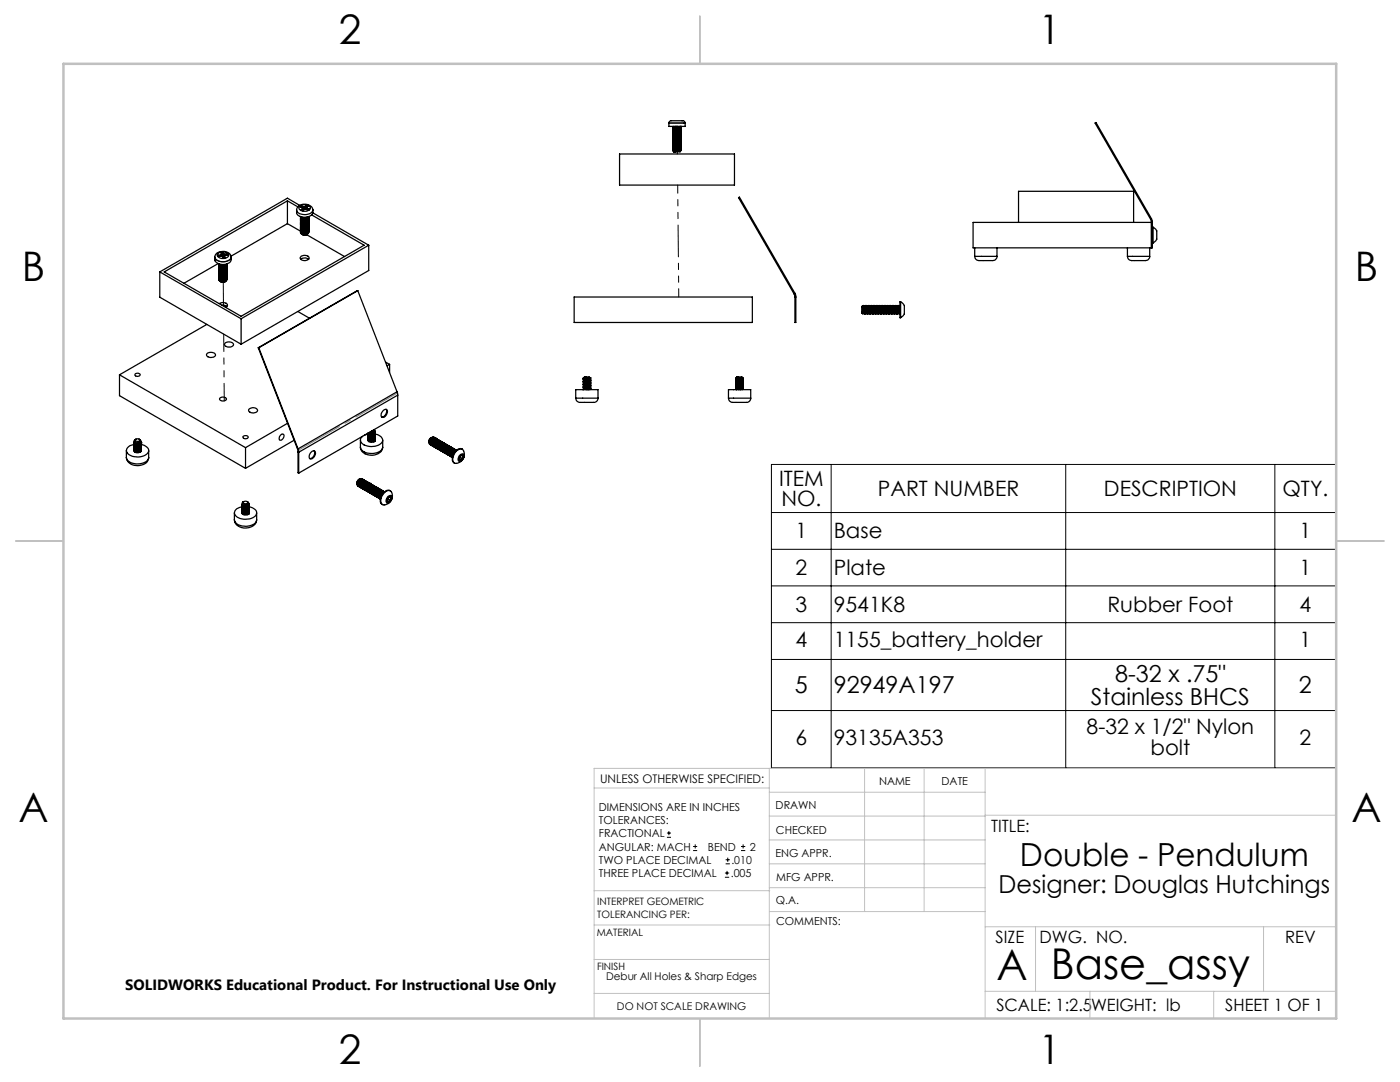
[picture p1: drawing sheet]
<svg xmlns="http://www.w3.org/2000/svg" width="279mm" height="216mm" viewBox="0 0 279 216" stroke-linecap="round" stroke-linejoin="round" font-family="sans-serif">
<g fill="none" stroke="#000" stroke-width=".2">
<path d="M154 92.7h112.6v60.5h-112.6zM165.9 92.7v60.5M212.7 92.7v60.5M254.4 92.7v60.5M154 109.6h112.6M154 116.9h112.6M154 102.3h112.6M154 124.2h112.6M154 131.6h112.6M154 141.8h112.6M133.1 167.1h.8M133.1 166.2h.8"/>
<path d="M133.5 165.8v.9M138.3 169.7h.8M138.3 168.9h.8M138.7 168.5v.8M144.7 175h.8M144.7 174.2h.8M144.8 172.4h.9M144.8 171.6h.9M145.1 173.8v.8M145.2 171.1v.9M147.9 169.7h.8M147.9 168.9h.8"/>
<path d="M148.3 168.5v.8"/>
</g>
<g fill="none" stroke="#c0c0c0" stroke-width=".2">
<path d="M118.6 157.2h34.9M153.5 153.3v49.9M153.5 158.1h43.1M172.5 153.3v28.6M184.4 153.3v28.6M196.6 153.3v49.9M266.7 153.3h-148.1v49.9M118.6 177.7h35M153.5 167.6h43.1M153.5 162.8h43.1M153.5 172.4h43.1M153.5 177.1h43.1"/>
<path d="M196.6 162.7h70.1M118.6 198.2h34.9M118.6 191.5h34.9M118.6 184.6h35M153.6 181.9h43M196.6 197.8h70.1M196.6 184.9h70.1M206.7 184.9v12.9M217.5 197.8v5.4M242.2 197.8v5.4M252.2 184.9v12.9"/>
</g>
<path d="M139.7 3.2v9.5M3.1 107.9h9.6M266.7 107.9h9.5M139.7 203.2v9.6" fill="none" stroke="#c0c0c0" stroke-width=".25"/>
<path d="M12.7 12.7h254v190.5h-254z" fill="none" stroke="#c0c0c0" stroke-width=".5"/>
<path d="M158.6 58.9h.1M229.8 44h.1" fill="none" stroke="#808080" stroke-width=".2" stroke-dasharray="15.2 1.3 1.3 1.3"/>
<path d="M79.3 78.5l-19.8 11.4" fill="none" stroke="#808080" stroke-width=".2" stroke-dasharray="15.2 1.3 1.3 1.3" stroke-dashoffset="5.7"/>
<g fill="none" stroke="#000" stroke-width=".25">
<path d="M123.6 30.7h23v6.2h-23zM133.5 24.6l.1-.3a3.5 3.5 0 0 1 2.2-.2h.7l.2 .5M133.5 24.6v.6h3.2v-.6M133.5 24.6h3.2M134.3 29.8l.2 .1zM134.3 29.2l.2 .1M134.3 28.9l.2 .1zM134.3 28.2l.2 .2M134.3 27.3l.2 .1M134.3 26.3l.2 .1zM134.3 25.7l.2 .1M134.3 25.4l.2 .1z"/>
<path d="M134.3 28.2l.2 .1M134.3 25.4h.1M134.3 25.7h.1M134.3 26h.1M134.3 26.3h.1M134.3 26.6h.1M134.3 27h.1M134.3 27.3h.1M134.3 27.6h.1M134.3 27.9h.1M134.3 28.2h.1M134.3 28.5h.1"/>
<path d="M134.3 28.9h.1M134.3 29.2h.1M134.3 29.5h.1M134.3 29.8h.1M134.3 30.1h.1M134.3 30.1h.5M134.3 30.1l.2 .2h1.2l.1-.1M134.3 25.3v.1M134.3 25.6v.1M134.3 25.9v.1M134.3 26.2v.2M134.3 26.6v.1"/>
<path d="M134.3 26.9v.1M134.3 27.2v.1M134.3 27.5v.1M134.3 27.8v.1M134.3 28.2v.1M134.3 28.5v.1M134.3 28.8v.1M134.3 29.1v.1M134.3 29.4v.1M134.3 29.7v.1M134.4 25.2l-.1 .1M134.5 29.6l-.2-.1 .2 .1"/>
<path d="M134.5 28.6l-.2-.1 .2 .2M134.5 28l-.2-.1 .2 .1M134.5 27.7l-.2-.1 .2 .1M134.5 27.1l-.2-.1 .2 .1M134.5 26.7l-.2-.1 .2 .2M134.5 26.1l-.2-.1 .2 .1M134.5 30l-.2 .1M134.5 29.6l-.2 .1M134.5 29.3l-.2 .1M134.5 29l-.2 .1M134.5 28.7l-.2 .1M134.5 28.4l-.2 .1"/>
<path d="M134.5 28l-.2 .2M134.5 27.7l-.2 .1M134.5 27.4l-.2 .1M134.5 27.1l-.2 .1M134.5 26.8l-.2 .1M134.5 26.5l-.2 .1M134.5 26.1l-.2 .1M134.5 25.8l-.2 .1M134.5 25.5l-.2 .1M134.5 29.9v.1M134.5 29.6h.1M134.5 29.3h.1"/>
<path d="M134.5 29h.1M134.5 28.6v.1M134.5 28.3v.1M134.5 28h.1M134.5 27.7h.1M134.5 27.4h.1M134.5 27.1h.1M134.5 26.7v.1M134.5 26.4v.1M134.5 26.1h.1M134.5 25.8h.1M134.5 25.5h.1"/>
<path d="M134.5 30.3h.1M134.8 30.1l-.4 .1M135.2 25.2l-.9 .1M135.7 30.1l-1.2 .2M135.7 29.8l-1.2 .2M135.7 29.5l-1.2 .1M135.7 29.1l-1.2 .2M135.7 28.8l-1.2 .2M135.7 28.5l-1.2 .2M135.7 28.2l-1.2 .2M135.7 27.9l-1.2 .1M135.7 27.6l-1.2 .1"/>
<path d="M135.7 27.2l-1.2 .2M135.7 26.9l-1.2 .2M135.7 26.6l-1.2 .2M135.7 26.3l-1.2 .2M135.7 26l-1.2 .1M135.7 25.6l-1.2 .2M135.7 25.3l-1.2 .2M135.7 29.7l.2-.1-1.6 .2M135.7 28.8l.2-.1-1.6 .2M135.7 28.2l.2-.2-1.6 .2M135.7 27.2l.2-.1-1.6 .2M135.7 26.2l.2-.1-1.6 .2"/>
<path d="M135.7 29.8l.2 .1M135.7 29.5l.2 .1-1.6 .1M135.7 29.1l.2 .1M135.7 28.8l.2 .1M135.7 28.5l.2 .1M135.7 28.2l.2 .1M135.7 27.9l.2 .1-1.6 .2M135.7 27.6l.2 .1M135.7 27.2l.2 .1M135.7 26.9l.2 .1-1.6 .2M135.7 26.6l.2 .1M135.7 26.3l.2 .1"/>
<path d="M135.7 26l.2 .1-1.6 .1M135.7 25.6l.2 .2M135.7 25.3l.2 .1M135.7 29.7v.1M135.7 29.4v.1M135.7 29.1h.1M135.7 28.8h.1M135.7 28.5h.1M135.7 28.2h.1M135.7 27.8v.1M135.7 27.5v.1M135.7 27.2h.1"/>
<path d="M135.7 26.9h.1M135.7 26.6h.1M135.7 26.2v.1M135.7 25.9v.1M135.7 25.6h.1M135.7 25.3h.1M135.7 30.1h.1M135.7 29.7l-1.2 .2M135.7 29.4l-1.2 .2M135.7 28.5l-1.2 .1M135.7 28.2l-1.2 .1M135.7 27.8l-1.2 .2"/>
<path d="M135.7 27.5l-1.2 .2M135.7 26.6l-1.2 .1M135.7 26.2l-1.2 .2M135.7 25.9l-1.2 .2M135.7 30.1l.1 .1M135.8 30.2l-1.3 .1M135.9 29.7l-.2 .1M135.9 29.1h-.2M135.9 28.8h-.2M135.9 28.4l-.2 .1M135.9 28.1l-.2 .1M135.9 27.5l-.2 .1"/>
<path d="M135.9 27.2h-.2M135.9 26.5l-.2 .1M135.9 26.2l-.2 .1M135.9 25.6h-.2M135.9 30l-.2 .1M135.9 29.4l-.2 .1M135.9 27.8l-.2 .1M135.9 26.8l-.2 .1M135.9 25.9l-.2 .1M135.9 25.2l-.2 .1M135.9 29.3l-.2 .1M135.9 29l-.2 .1"/>
<path d="M135.9 27.7l-.2 .1M135.9 27.4l-.2 .1M135.9 25.8l-.2 .1M135.9 25.5l-.2 .1M135.9 25.2l-1.6 .2M135.9 25.9h.1M135.9 26.8h.1M135.9 27.8h.1M135.9 29.4h.1M135.9 25.5l-1.6 .2M135.9 25.8l-1.6 .2M135.9 26.5l-1.6 .1"/>
<path d="M135.9 26.8l-1.6 .2M135.9 27.4l-1.6 .2M135.9 27.7l-1.6 .2M135.9 28.4l-1.6 .1M135.9 29l-1.6 .2M135.9 29.3l-1.6 .2M135.9 30l-1.1 .1M135.9 29.9l-1.6 .2M135.9 29.3l-1.6 .1M135.9 29l-1.6 .1M135.9 28.6l-1.6 .2M135.9 28.3l-1.6 .2"/>
<path d="M135.9 27.7l-1.6 .1M135.9 27.4l-1.6 .1M135.9 26.7l-1.6 .2M135.9 26.4l-1.6 .2M135.9 25.8l-1.6 .1M135.9 25.5l-1.6 .1M136 25.5h.1M136 25.8v.1M136 26.1v.1M136 26.4v.1M136 26.7v.1M136 27.1h.1"/>
<path d="M136 27.4h.1M136 27.7v.1M136 28v.1M136 28.3v.1M136 28.6v.1M136 29h.1M136 29.3v.1M136 29.6v.1M136 29.9v.1M31.9 54.3v5l16.2 9.4M31.9 54.3l16.2 9.3M42.9 51.3a1.81 1.81 0 0 0 2.6 .7l.4-.2 .2-.5a1.12 1.12 0 0 1-1.1 1.4 1.67 1.67 0 0 1-2.1-.9z"/>
<path d="M43.5 50.9l.1 .3 .7-.1 .2 .4 .4-.1-.1-.2M43.5 52.6l-6.8 3.9M43.5 50.9l.1 .2M43.6 50.6a1.35 1.35 0 0 1 2 .4 1.42 1.42 0 0 1-2.2 0zM43.7 52.6a.98 .98 0 0 0 1.6 0 .95 .95 0 0 1-1.6 0zM43.7 52.9v.1M43.7 53.2h.1M43.7 53.4h.1M43.7 54.5h.1M43.7 54.7v.1M44 50.9h-.5M44 50.9v.2"/>
<path d="M44.2 50.8l-.2 .1M44.2 50.8v.3M44.2 50.7v.1M44.2 50.7v.4M44.5 50.4h-.4l.1 .3M44.5 50.4l.1 .2M44.5 50.4l-.1 .9M44.5 51.4l.1 .1M44.6 50.6l.1 .1M44.6 50.6l-.1 .8M44.7 50.7h.2M44.7 50.7v.8"/>
<path d="M44.8 51.2v.2M44.9 50.7v.3M45 56.2l-.3 .1-.7-.1M45.2 55.9a.86 .86 0 0 1-1.3 .2M45.3 55.5a.88 .88 0 0 1-.7 .7 .88 .88 0 0 1-.9-.4v-.2M45.3 55.2a.86 .86 0 0 1-.8 .7 .86 .86 0 0 1-.8-.5M45.3 55a.89 .89 0 0 1-.7 .7 .89 .89 0 0 1-.9-.4v-.2M45.3 54.7a.88 .88 0 0 1-.7 .7 .88 .88 0 0 1-.9-.4v-.1M45.3 54.5a.86 .86 0 0 1-.8 .6 .86 .86 0 0 1-.8-.5M45.3 54.2a.89 .89 0 0 1-.7 .7 .89 .89 0 0 1-.9-.4v-.2M45.3 53.9a.88 .88 0 0 1-.7 .7 .88 .88 0 0 1-.9-.4v-.1M45.3 53.7a.86 .86 0 0 1-.8 .7 .86 .86 0 0 1-.8-.5v-.1"/>
<path d="M45.3 53.4a.89 .89 0 0 1-.7 .7 .89 .89 0 0 1-.9-.4v-.1M45.3 53.2a.88 .88 0 0 1-.7 .7 .88 .88 0 0 1-.9-.5v-.1M45.3 52.9a.85 .85 0 0 1-.7 .7 .85 .85 0 0 1-.9-.5M45.3 52.6a.89 .89 0 0 1-.7 .7 .89 .89 0 0 1-.9-.3v-.2M45.3 55.6a.91 .91 0 0 1-.8 .6 .91 .91 0 0 1-.8-.5M45.3 52.8a.95 .95 0 0 1-1.6 .2M45.3 53.1a.95 .95 0 0 1-1.6 .1M45.3 53.3a.93 .93 0 0 1-.8 .6 .93 .93 0 0 1-.8-.5M45.3 53.6a.92 .92 0 0 1-.8 .5 .92 .92 0 0 1-.8-.4M45.3 53.8a.93 .93 0 0 1-.8 .6 .93 .93 0 0 1-.8-.5M45.3 54.1a.93 .93 0 0 1-.8 .5 .93 .93 0 0 1-.8-.4M45.3 54.3a.94 .94 0 0 1-1.6 .2"/>
<path d="M45.3 54.6a.91 .91 0 0 1-.7 .6 .91 .91 0 0 1-.9-.4M45.3 54.9a.93 .93 0 0 1-.8 .5 .93 .93 0 0 1-.8-.4M45.3 55.1a.92 .92 0 0 1-.8 .6 .92 .92 0 0 1-.8-.5M45.3 55.4a.92 .92 0 0 1-.8 .5 .92 .92 0 0 1-.8-.4M45.3 52.8h.1M45.3 53v.1M45.3 53.8v.1M45.4 50.7v.2l-.6 .3M45.4 50.7h-.5M45.4 50.7l-.1 .2M46.1 51.3a1.7 1.7 0 0 0-2.5-1l-.6 .5-.1 .5M57.4 40.1l2 1.2"/>
<path d="M57.4 40.1l-24.6 14.2 15.3 8.8 24.6-14.2-10.5-6M57.4 44.6l-11.3 6.5M57.4 44.6l2.6 1.5M57.4 40.1v4.5M59.2 41.9a1.17 1.17 0 0 0 1.3 1.4 1.43 1.43 0 0 0 1.9-1.4M59.5 41.2a1.9 1.9 0 0 1 2.9 .5 1.15 1.15 0 0 1-1.3 1.1 1.58 1.58 0 0 1-1.9-.9zM59.7 41.3a1.51 1.51 0 0 1 2.2 .1 1.28 1.28 0 0 1-2 .5l-.2-.3zM59.8 41l-2.4-1.5-25.5 14.8M60 43.2a.96 .96 0 0 0 1.6 0M60 46.4l.4 .4M60 43.5v.1M60 45.1h.1"/>
<path d="M60 45.3v.1M60 46.2v.2M60 51.7a1.34 1.34 0 0 1 1.6 0M60.1 43.2a1.1 1.1 0 0 0 1.3 .1M60.1 51.1a.93 .93 0 0 1 1.6 .5 1.06 1.06 0 0 1-1.8-.2zM60.1 41.1l-.2 .2 .5 .3M60.1 41.1l.4 .1M60.1 41.1l.1 .3M60.2 46.7l.2 .1M60.4 41.7l-.3 .2 .4 .1M60.4 41.7v.3M60.4 41.6v.1"/>
<path d="M60.4 41.6l.1 .4M60.5 41.2l.2 .1M60.5 41.2v.8M60.7 41.3v.5M60.9 41.2l-.2 .1M60.9 41.2l.1 .5M61.1 41.8l-.2-.1-.4 .3M61.2 41l.3 .1-.3 .4M61.2 46.8l7.6 4.4M61.2 41l-.3 .2M61.2 41l-.1 .8M61.2 41.5l.1 .1"/>
<path d="M61.2 41.5v.3M61.3 41.6l.4 .1-.2 .2-.4-.1M61.3 46.8l-.4 .1-.5-.1M61.3 41.6v.2M61.4 45.9l-.4 .4M61.5 46.6l-.4 .2h-.7M61.6 46.1a.89 .89 0 0 1-.6 .7 .89 .89 0 0 1-.9-.2l-.1-.2M61.6 45.9a.87 .87 0 0 1-.6 .7 .87 .87 0 0 1-.9-.3l-.1-.3M61.6 45.6a.87 .87 0 0 1-.6 .7 .87 .87 0 0 1-.9-.2l-.1-.4M61.6 45.3a.89 .89 0 0 1-.6 .8 .89 .89 0 0 1-.9-.3l-.1-.3M61.6 45.1a.87 .87 0 0 1-.6 .7 .87 .87 0 0 1-.9-.3l-.1-.3M61.6 44.8a.77 .77 0 0 1-1.2 .6l-.3-.1-.1-.4"/>
<path d="M61.6 44.6a.89 .89 0 0 1-.6 .7 .89 .89 0 0 1-.9-.3l-.1-.3M61.6 44.3a.87 .87 0 0 1-.6 .7 .87 .87 0 0 1-.9-.2l-.1-.4M61.6 44.1a.77 .77 0 0 1-1.2 .6l-.3-.2-.1-.3M61.6 43.8a.89 .89 0 0 1-.6 .7 .89 .89 0 0 1-.9-.2l-.1-.4M61.6 43.5a.87 .87 0 0 1-.6 .8 .87 .87 0 0 1-.9-.3l-.1-.3M61.6 43.3a.77 .77 0 0 1-1.2 .6l-.3-.2-.1-.3M61.6 43.2a.94 .94 0 0 1-1.6 .1M61.6 43.4a.93 .93 0 0 1-.8 .6 .93 .93 0 0 1-.8-.4M61.6 43.6a.92 .92 0 0 1-.8 .6 .92 .92 0 0 1-.8-.4M61.6 43.9v.1a.94 .94 0 0 1-1.6 0M61.6 44.2a.9 .9 0 0 1-.8 .6 .9 .9 0 0 1-.8-.5M61.6 44.4a.92 .92 0 0 1-.8 .6 .92 .92 0 0 1-.8-.4"/>
<path d="M61.6 44.7a.94 .94 0 0 1-1.6 .1M61.6 44.9a.92 .92 0 0 1-.7 .7 .92 .92 0 0 1-.9-.5M61.6 45.2a.92 .92 0 0 1-.7 .6 .92 .92 0 0 1-.9-.4M61.6 45.5a.94 .94 0 0 1-1.6 .1M61.6 45.7a.9 .9 0 0 1-.8 .6 .9 .9 0 0 1-.8-.4M61.6 46a.92 .92 0 0 1-.8 .6 .92 .92 0 0 1-.8-.5M61.6 46.2v.1a.86 .86 0 0 1-1.2 .5M61.6 43.4h.1M62.4 42.5l11.2 6.4M71.4 58l-19.8 11.4M71.4 58l7.8 20.2M71.4 58l-19.9 11.4"/>
<path d="M73.6 48.9l-25.5 14.7M73.6 48.9v5.1l-25.5 14.7M114.6 59.3h35.5v5h-35.5zM158.5 58.6l.1 .7M158.6 58.5l.2 .8M158.6 59.3v5h.2v-5M158.6 59.3h.2M158.6 58.5l-.1 .1M158.6 58.5l-11-19.2-.2 .1 11.1 19.2M194.2 44.4h35.8v5.1h-35.8zM194.5 51.2a1.26 1.26 0 0 0 1.7 .8h1.8a.82 .82 0 0 0 1-.8M194.5 51.2h4.5"/>
<path d="M194.5 49.5v1.7M199 49.5v1.7M203.3 44.4v-6.2h22.9v6.2M225 51.2a1.26 1.26 0 0 0 1.7 .8h1.8a.82 .82 0 0 0 .9-.8M225 51.2h4.4M225 49.5v1.7M229.4 49.5v1.7M229.6 43.7l.2 .4v5.4M229.8 43.6l.2 .8M229.8 43.6l-.2 .1M229.8 43.6l-11.1-19.2-.2 .2 11.1 19.1M230 45.3h.1"/>
<path d="M230 48.5h.1M230.1 45.3l.3 .2a2.33 2.33 0 0 1 .5 2.2l-.3 .4-.5 .4M230.1 45.3v3.2M23.8 74.8l25.2 14.5M23.8 74.8v4.2l25.2 14.5M27 74.6a.5 .5 0 0 1 .6-.2 .5 .5 0 0 1 .3 .5 .54 .54 0 0 1-.6 .2 .54 .54 0 0 1-.3-.4zM41.3 64.7l-17.5 10.1M41.3 70.5a1.05 1.05 0 0 1 1.7 .4 1.09 1.09 0 0 1-1.8-.1zM43.8 60.6a1.15 1.15 0 0 1 1.6 .3l-.4 .4M43.9 79.4a.82 .82 0 0 1 1.3 .3 .79 .79 0 0 1-1.4-.1zM44.3 60.9l1 .2M44.9 68.4a1.05 1.05 0 0 1 1.7 .4 1.09 1.09 0 0 1-1.8-.1z"/>
<path d="M48.1 63.6v5.1M51.5 69.4l7.9 20.2M51.5 69.4h.1M51.6 69.4l7.9 20.2M59.4 62.2l2.4 1.3M76.9 72.2l.9 .5M77.8 72.7v1.6M77.8 72.7l-.5 .3M79.2 78.2l.2 .6M79.2 78.2l-19.7 11.4M79.4 78.8l-19.8 11.4M79.4 78.8v4.2l-19.8 11.4"/>
<path d="M114.9 79.4a1.09 1.09 0 0 0 1.5 .9h1.8a.92 .92 0 0 0 1.1-.9M114.9 79.4v-1.6h4.4v1.6M114.9 79.4h4.4M116.4 75.5l.2 .1M116.4 75.8l.2 .1M116.4 76.4l.2 .2M116.4 76.8l.2 .1M116.4 77l.2 .2M116.4 77.4l.2 .1M116.4 75.5h.1M116.5 75.5h.1M116.5 75.4l-.1 .1"/>
<path d="M116.6 75.4h-.1M116.6 76l-.2 .1 .2 .1M116.6 75.3h.1M116.6 75.6l-.2 .2M116.6 76.3l-.2 .1M116.6 76.6l-.2 .2M116.6 76.9l-.2 .1M116.6 77.2l-.2 .2M116.6 77.5l-.2 .1 .1 .2M116.6 75.3l-.1 .1M116.6 75.6h.1M116.6 75.9v.1"/>
<path d="M116.6 76.2v.1M116.6 76.6h.1M116.6 76.9h.1M116.6 77.2h.1M116.6 77.5h.1M116.6 75.2h.1M116.6 75.2h1l.2 .2M116.6 75.2v.1M116.7 75.2h.3M116.7 75.2l-.1 .1M117 75.2l-.4 .1M117 75.2l-.5 .2"/>
<path d="M117.6 75.8l.2 .1M117.6 76.1l.2 .1M117.6 76.4l.2 .2M117.6 76.7l.2 .2M117.6 77l.2 .2M117.6 77.4l.2 .1M117.6 77.7l.1 .1M117.6 75.5l.2 .1M117.6 77.6v.1M117.6 77.3v.1M117.6 77h.1M117.6 76.7h.1"/>
<path d="M117.6 76.4h.1M117.6 76.1h.1M117.6 75.7v.1M117.6 75.4v.1M117.6 75.5l-1 .1M117.6 75.8l-1 .1M117.6 76.1l-1 .1M117.6 76.4l-1 .2M117.6 76.7l-1 .2M117.6 77l-1 .2M117.6 77.4l-1 .1M117.6 77.7l-.7 .1"/>
<path d="M117.6 75.8l-1 .2M117.6 76.1l-1 .2M117.6 77.7l-.3 .1M117.7 75.4l-.1 .1M117.8 75.4h.1M117.8 75.4l-.2 .1M117.8 75.4l-1.3 .1M117.8 75.6h.1M117.8 76h.1M117.8 76.3h.1M117.8 76.6h.1M117.8 76.9h.1"/>
<path d="M117.8 77.2h.1M117.8 77.5h.1M117.8 75.6l-.2 .2M117.8 76l-.2 .1M117.8 76.3l-.2 .1M117.8 76.6l-.2 .1M117.8 76.9l-.2 .1M117.8 77.2l-.2 .2M117.8 77.5l-.2 .2M117.8 75.6v.1M117.8 77.2v.1M117.8 77.5v.1"/>
<path d="M117.8 75.6l-1.4 .2M117.8 76l-1.4 .1M117.8 76.3l-1.4 .1M117.8 76.6l-1.4 .1M117.8 76.9l-1.4 .1M117.8 77.2l-1.4 .2M117.8 77.5l-1.4 .2M117.8 75.6l-1.3 .1M117.8 75.9l-1.3 .2M117.8 76.2l-1.3 .2M117.8 76.6l-1.3 .1M117.8 76.9l-1.3 .1"/>
<path d="M117.8 77.2l-1.3 .1M117.8 77.5l-1.3 .1M117.8 76.2v.1M145.4 79.4a1.09 1.09 0 0 0 1.5 .9h1.8a.92 .92 0 0 0 1.1-.9M145.4 79.4v-1.6h4.4v1.6M145.4 79.4h4.4M146.9 75.5l.2 .1M146.9 75.8l.2 .1M146.9 76.1l.2 .1M146.9 76.4l.2 .2M146.9 76.7l.2 .2M146.9 77.4l.2 .1"/>
<path d="M146.9 77.7l.1 .1M146.9 75.8l.2 .2M146.9 76.1l.2 .2M146.9 75.5h.1M146.9 75.7v.1M146.9 76.4h.1M146.9 77.3v.1M146.9 77.6l.1 .2M146.9 75.8h.1M146.9 76.1h.1M146.9 76.8h.1M146.9 77.1h.1"/>
<path d="M146.9 77.4h.1M146.9 77.7h.1M147.1 75.3l1-.1 .1 .2M147.1 75.3h.1M147.1 77.2l-.2-.2 .2 .2M147.1 76.9l-.2 .1M147.1 75.3l-.1 .1M147.1 75.6h.1M147.1 76.5v.1M147.1 77.5h.1M147.4 75.2l-.3 .1M147.4 75.2l-.5 .3"/>
<path d="M148.1 75.7l.2-.1-1.4 .2M148.1 76.1l.2-.1-1.4 .1M148.1 76.7l.2-.1-1.4 .1M148.1 77l.2-.1-1.4 .1M148.1 77.6l.2-.1-1.4 .2M148.1 75.4h.1l-1.3 .1M148.1 75.8l.2 .1M148.1 76.1l.2 .1M148.1 76.4l.2 .1M148.1 76.7l.2 .1M148.1 77l.2 .2M148.1 77.4l.2 .1"/>
<path d="M148.1 77.7l.1 .1M148.1 75.5l.2 .1M148.1 77.6v.1M148.1 77.3v.1M148.1 77h.1M148.1 76.7h.1M148.1 76.4h.1M148.1 76.1h.1M148.1 75.7v.1M148.1 75.4v.1M148.1 75.4l-1 .2M148.1 75.7l-1 .2"/>
<path d="M148.1 76.1l-1 .1M148.1 76.4l-1 .1M148.1 76.7l-1 .2M148.1 77l-1 .2M148.1 77.3l-1 .2M148.1 77.6l-.7 .2M148.1 75.5l-1 .1M148.1 75.8l-1 .1M148.1 76.4l-1 .2M148.1 77.4l-1 .1M148.1 77.7l-.4 .1M148.2 75.4h.1"/>
<path d="M148.2 75.7h.1M148.2 76h.1M148.2 76.3h.1M148.2 76.6h.1M148.2 76.9h.1M148.2 77.3h.1M148.2 77.6h.1M148.2 75.4l-.1 .1M148.3 76.3l-.2 .1M148.3 77.2l-.2 .1M148.3 75.6l-1.4 .1 .2-.1M148.3 75.9l-1.4 .2 .2-.2"/>
<path d="M148.3 76.2l-1.4 .2 .2-.2M148.3 76.5l-1.4 .2 .2-.1M148.3 77.2l-1.4 .1 .2-.1M148.3 77.5l-1.4 .1 .2-.1M148.3 75.7l-.2 .1M148.3 76l-.2 .1M148.3 76.6l-.2 .1M148.3 76.9l-.2 .1M148.3 77.3l-.2 .1M148.3 77.6l-.2 .1M148.3 76.3l-1.4 .1M148.3 77.2l-1.4 .2"/>
<path d="M148.3 76.8l-1.4 .2M148.3 75.6v.1M148.3 75.9v.1M148.3 76.2v.1M148.3 76.5v.1M148.3 76.8v.1M148.3 77.2v.1M148.3 77.5v.1M172 62.4h.1M172 62.3v.1M172 62.3l.2 .3M172.1 61.1l-.1 1.3"/>
<path d="M172.1 61.1l.1 1.5M172.1 61.1l.1 .1M172.2 61.2h.1M172.2 61.2l.1 1.2M172.3 61l-.1 .2M172.3 61l.2 1.6M172.3 62.4l-.1 .2M172.3 61l.2 .2M172.3 62.4l.2 .2M172.3 62.4h.1M172.4 61l.1 1.6M172.5 61.2h.1"/>
<path d="M172.5 61.2l.1 1.2M172.5 62.6h.1M172.5 61.2l.1-.2 .2 .2M172.6 61l.2 1.6M172.6 62.4l-.1 .2M172.6 62.4l.2 .2M172.6 62.4h.1M172.7 61l.1 1.6M172.8 61.2h.1M172.8 61.2l.2 1.2M172.8 62.6h.1M172.9 61l-.1 .2"/>
<path d="M172.9 61l.2 1.6M173 62.4l-.2 .2M173 62.4l.1 .2M173 62.4h.1M173 61h.1M173 61l.1 .2M173 61l.1 1.6M173.1 61.2h.1M173.1 61.2l.2 1.2M173.1 62.6h.1M173.2 61l-.1 .2M173.2 61l.2 1.6"/>
<path d="M173.3 62.4l-.2 .2M173.3 61l.1 .2M173.3 62.4l.1 .2M173.3 62.4h.1M173.3 61l.2 1.6M173.4 61.2h.1M173.4 61.2l.2 1.2M173.4 62.6h.1M173.5 61.2l.1-.2 .1 .2M173.5 61.2l.1 1.2M173.6 61l.1 1.6M173.6 62.4l-.1 .2"/>
<path d="M173.6 62.4l.1 .2M173.6 62.4h.1M173.6 61l.2 1.6M173.7 61.2h.1M173.7 61.2l.2 1.2M173.7 62.6h.1M173.8 61.2l.1 1.2M173.9 61l-.1 .2M173.9 61l.2 1.6M173.9 62.4l-.1 .2M173.9 61l.2 .2M173.9 62.4l.2 .2"/>
<path d="M173.9 62.4h.1M174 61l.1 1.6M174.1 61.2h.1M174.1 61.2l.1 1.2M174.1 62.6h.1M174.1 61.2l.1-.2 .2 .2M174.2 61l.2 1.6M174.2 62.4l-.1 .2M174.2 62.4l.2 .2M174.2 62.4h.1M174.3 61l.1 1.6M174.4 61.2h.1"/>
<path d="M174.4 61.2l.2 1.2M174.4 62.6h.1M174.5 61l-.1 .2M174.5 61l.2 1.6M174.6 62.4l-.2 .2M174.6 62.4l.1 .2M174.6 62.4h.1M174.6 61h.1M174.6 61l.1 .2M174.6 61l.1 1.6M174.7 61.2h.1M174.7 61.2l.2 1.2"/>
<path d="M174.7 62.6h.1M174.8 61l-.1 .2M174.8 61l.2 1.6M174.9 62.4l-.2 .2M174.9 61l.1 .2M174.9 62.4l.1 .2M174.9 62.4h.1M174.9 61l.1 1.6M175 61.2h.1M175 61.2l.2 1.2M175 62.6h.1M175 61.2l.2-.2 .1 .2"/>
<path d="M175.2 61l.1 1.6M175.2 62.4l-.2 .2M175.2 62.4l.1 .2M175.2 62.4h.1M175.2 61l.2 1.6M175.3 61.2h.1M175.3 61.2l.2 1.2M175.3 62.6h.1M175.4 61.2l.1 1.2M175.5 61l-.1 .2M175.5 61l.1 1.6M175.5 62.4l-.1 .2"/>
<path d="M175.5 62.4l.1 .2M175.5 62.4h.1M175.5 61h.1M175.5 61l.1 .2M175.5 61l.2 1.6M175.6 61.2h.1M175.6 61.2l.2 1.2M175.6 62.6h.1M175.8 61l-.1 .2M175.8 61l.2 1.6M175.8 62.4l-.1 .2M175.8 61l.2 .2"/>
<path d="M175.8 62.4l.2 .2M175.8 62.4h.1M175.9 61l.1 1.6M176 61.2h.1M176 61.2l.1 1.2M176 62.6h.1M176 61.2l.1-.2 .2 .2M176.1 61l.2 1.6M176.1 62.4l-.1 .2M176.1 62.4l.2 .2M176.1 62.4h.1M176.2 61l.1 1.6"/>
<path d="M176.3 61.2h.1M176.3 61.2l.2 1.2M176.3 62.6h.1M176.4 61l-.1 .2M176.4 61l.2 1.6M176.5 62.4l-.2 .2M176.5 62.4l.1 .2M176.5 62.4h.1M176.5 61h.1M176.5 61l.1 .2M176.5 61l.1 1.6M176.6 61.2h.1"/>
<path d="M176.6 61.2l.2 1.2M176.6 62.6h.1M176.7 61l-.1 .2M176.7 61l.2 1.6M176.8 62.4l-.2 .2M176.8 61l.1 .2M176.8 62.4l.1 .2M176.8 62.4h.1M176.8 61l.2 1.6M176.9 61.2h.1M176.9 61.2l.2 1.2M176.9 62.6h.1"/>
<path d="M177 61.2l.1-.2 .1 .2M177 61.2l.1 1.2M177.1 61l.1 1.6M177.1 62.4l-.1 .2M177.1 62.4l.1 .2M177.1 62.4h.1M177.1 61l.2 1.6M177.2 61.2h.1M177.2 61.2l.2 1.2M177.2 62.6h.1M177.3 61.2l.1 1.2M177.4 61l-.1 .2"/>
<path d="M177.4 61l.2 1.6M177.4 62.4l-.1 .2M177.4 61l.2 .2M177.4 62.4l.2 .2M177.4 62.4h.1M177.6 61.2h.1M177.6 61.2l.1 1.2M177.6 62.6h.1M177.6 61.2l.1-.2 .2 .2M177.7 61l.2 1.6M177.7 62.4l-.1 .2M177.7 62.4l.2 .2"/>
<path d="M177.7 62.4h.1M177.8 61l.1 1.6M177.9 61.2h.1M177.9 61.2l.1 1.2M177.9 62.6h.1M178 61l-.1 .2M178 61l.2 1.6M178 62.4l-.1 .2M178 62.4l.2 .2M178 62.4h.1M178 61h.1M178.1 61l.1 .2"/>
<path d="M178.1 61l.1 1.6M178.2 61.2h.1M178.2 61.2l.2 1.2M178.2 62.6h.1M178.3 61l-.1 .2M178.3 61l.2 1.6M178.4 62.4l-.2 .2M178.4 61l.1 .2M178.4 62.4l.1 .2M178.4 62.4h.1M178.4 61l.1 1.6M178.5 61.2h.1"/>
<path d="M178.5 61.2l.2 1.2M178.5 62.6h.1M178.5 61.2l.2-.2 .1 .2M178.6 61l.2 1.6M178.7 62.4l-.2 .2M178.7 62.4l.1 .2M178.7 62.4h.1M178.7 61l.2 1.6M178.8 61.2h.1M178.8 61.2l.2 1.2M178.8 62.6h.1M178.9 61.2l.1 1.2"/>
<path d="M179 61l-.1 .2M179 61l.1 1.6M179 62.4l-.1 .2M179 62.4l.1 .2M179 62.4h.1M179 61h.1M179 61l.1 .2M179 61l.2 1.6M179.1 61.2h.1M179.1 61.2l.2 1.2M179.1 62.6h.1M179.3 61l-.1 .2"/>
<path d="M179.3 61l.2 1.6M179.3 62.4l-.1 .2M179.3 61l.2 .2M179.3 62.4l.2 .2M179.3 62.4h.1M179.4 61l.1 1.6M179.5 61.2h.1M179.5 61.2l.1 1.2M179.5 62.6h.1M179.5 61.2l.1 .9M179.6 62.4l-.1 .2M179.6 61l-.1 .2"/>
<path d="M179.7 60.2l.4 .2a2.33 2.33 0 0 1 .4 2.1l-.2 .5-.6 .4M179.7 60.2v3.2M179.7 60.2h-.1v3.2h.1M25.2 89.9v1.4M26.7 88.8h.1M26.7 89.5v.1M26.8 90l.2 .2M27 87.8v.1M27 87.9v.1M27 87.7a.46 .46 0 0 1 .5-.2 .46 .46 0 0 1 .4 .4 .48 .48 0 0 1-.5 .2 .48 .48 0 0 1-.4-.4zM27.1 87.6l-.1 .2v.2M27.8 87.6l.1 .1a.53 .53 0 0 1-.2 .6 .53 .53 0 0 1-.6 0l-.3-.3 .2-.3-.1 .2 .1 .1"/>
<path d="M28 87.8l.2 .3a.83 .83 0 0 1-1.5 .1l.1-.1M28.1 88.2a.73 .73 0 0 1-.6 .6 .73 .73 0 0 1-.8-.4h.1M28.1 88.5l.1 .2a.71 .71 0 0 1-.7 .4 .71 .71 0 0 1-.7-.4 1.45 1.45 0 0 0-1.5 1.5 2.87 2.87 0 0 0 3.9 .5 .98 .98 0 0 0 .4-1.1 .98 .98 0 0 0-.8-.7l-.7-.2M28.1 88.8l.1 .1a.83 .83 0 0 1-1.5 .1l.1-.1M28.1 89a.73 .73 0 0 1-.6 .6 .73 .73 0 0 1-.8-.4l.1-.1M28.1 89.3l.1 .1a.71 .71 0 0 1-.7 .5 .71 .71 0 0 1-.7-.5M28.1 89.5l.1 .2a.83 .83 0 0 1-1.5 0h.1a.53 .53 0 0 0 .1 .6 .53 .53 0 0 0 .7 0l.5-.2 .1-.2-.1-.2M28.1 89.8l.1 .2-.3 .2M28.2 88.4h.1M28.2 89.7a.79 .79 0 0 1-.7 .5 .79 .79 0 0 1-.8-.4M28.2 89.4a.84 .84 0 0 1-1.5 .2M28.2 89.2a.8 .8 0 0 1-1.5 .1"/>
<path d="M28.2 88.9a.81 .81 0 0 1-1.5 .1M28.2 88.6a.81 .81 0 0 1-1.5 .2M28.2 88.4a.79 .79 0 0 1-.7 .5 .79 .79 0 0 1-.8-.4M28.2 88.1a.82 .82 0 0 1-1.5 .1M28.2 90l-.2 .2M28.2 88.1h.1M28.2 89.1v.1M28.2 89.4h.1M28.2 89.6v.1M28.2 89.9v.1M28.2 90l-.1 .1M29.7 91.3a2.14 2.14 0 0 1-2.9 1.6 1.78 1.78 0 0 1-1.6-1.6"/>
<path d="M29.7 89.9v1.4a2.13 2.13 0 0 1-2.5 1.3 1.92 1.92 0 0 1-2-1.3M48.5 87.1a.62 .62 0 0 1 1 .2 .58 .58 0 0 1-.5 .3 .58 .58 0 0 1-.5-.5zM49 89.3v4.2M49.7 81.6a1.02 1.02 0 0 1 1.7 .4 1.05 1.05 0 0 1-1.8-.2zM56 86.8a.41 .41 0 0 1 .6-.1 .41 .41 0 0 1 0 .6l-.4 .5h-.4v-.7zM57.4 84.5l-8.4 4.8M58.7 87.8l-9.7 5.7M59.4 89.6l.1 .6M59.4 89.6h.1M59.5 89.6l.1 .6M59.5 90.2h.1M59.5 90.2v4.1l.1 .1"/>
<path d="M59.6 90.2v4.2M61.9 90.4l.2-.2a.5 .5 0 0 1 .8-.1 .5 .5 0 0 1 0 .7 .7 .7 0 0 1-.4 .7 .7 .7 0 0 1-.8-.1v-.6zM62.7 90a1.1 1.1 0 0 1-.9 1.5M71.7 95.6l-.4 .5-.1 .4M71.8 96.5v.1M71.9 89.2a2.18 2.18 0 0 0 2.9 1.6 1.69 1.69 0 0 0 1.6-1.6M71.9 89.2a1.82 1.82 0 0 0 2.2 1.3 1.94 1.94 0 0 0 2.3-1.3M71.9 87.8v1.4M72 95.6v-.1a.88 .88 0 0 0-.6 1.4M72.3 95.6a.95 .95 0 0 0-.8 1.5M72.4 95.6h-.1a.98 .98 0 0 0-.8 1.5h.2M72.4 97.6h.1"/>
<path d="M72.5 95.7a.94 .94 0 0 0-.7 1.5M72.6 95.8a.84 .84 0 0 0-.9 .4 .84 .84 0 0 0 .1 1h.1M72.7 95.8a.95 .95 0 0 0-.7 1.5M72.8 95.9l-.1-.1a1 1 0 0 0-.7 1.5l.1 .1M72.9 95.9a.99 .99 0 0 0-.7 1.6M72.9 95.9l.1 .1M73 96a.98 .98 0 0 0-.8 1.5h.2M73.1 96.1a.97 .97 0 0 0-.7 1.5M73.1 96.1h.1M73.2 96.2a.84 .84 0 0 0-.9 .4 .84 .84 0 0 0 .2 1h.1M73.4 96.2a.95 .95 0 0 0-.7 1.5M73.4 96.2h.1"/>
<path d="M73.5 96.3l-.1-.1a.94 .94 0 0 0-.8 .6 .94 .94 0 0 0 .2 1M73.5 86.6l-.7 .2M73.6 87.9v.2M73.6 96.3a.93 .93 0 0 0-.8 .6 .93 .93 0 0 0 .1 1M73.7 86.9l.1 .1M73.7 87.6l.1 .2M73.7 96.4l-.1-.1a.88 .88 0 0 0-.8 .6 .88 .88 0 0 0 .2 1M73.8 96.4h.1M73.8 96.4a.97 .97 0 0 0-.7 1.6M73.9 96.6l-.1-.2a.91 .91 0 0 0-.8 .6 .91 .91 0 0 0 .2 1M74.1 96.6a.95 .95 0 0 0-.8 1.5M74.2 96.7l-.1-.1a1 1 0 0 0-.8 1.5h.2"/>
<path d="M74.3 96.7a.93 .93 0 0 0-.8 .6 .93 .93 0 0 0 .1 .9M74.4 96.8l-.1-.1a.88 .88 0 0 0-.8 .6 .88 .88 0 0 0 .2 .9M74.5 96.9a.92 .92 0 0 0-.8 .5 .92 .92 0 0 0 .1 1M74.6 96.9h-.1a.88 .88 0 0 0-.8 .5 .88 .88 0 0 0 .2 1M74.6 85.8l-.1 .1-.3 .1M74.7 85.7a.53 .53 0 0 1-.3 .6 .53 .53 0 0 1-.6 0M74.7 97a.95 .95 0 0 0-.7 1.5M74.7 85.8l.2 .2a.86 .86 0 0 1-1.3 .4M74.7 97h.1M74.8 86.6a1.51 1.51 0 0 1 1.5 1.5 2.94 2.94 0 0 1-4.3 .1v-.6l.4-.5M74.8 87.7l.1 .2-.3 .3M74.8 97.1v-.1a1 1 0 0 0-.8 1.5h.2"/>
<path d="M74.8 86.2a.76 .76 0 0 1-.6 .6 .76 .76 0 0 1-.8-.4v.1a.82 .82 0 0 0 1.5-.2M74.8 86.5a.75 .75 0 0 1-.6 .5 .75 .75 0 0 1-.8-.3l.1-.1M74.8 86.7a.75 .75 0 0 1-.6 .6 .75 .75 0 0 1-.8-.4l.1-.1M74.8 87a.75 .75 0 0 1-.6 .5 .75 .75 0 0 1-.8-.3l.1-.1M74.8 87.2a.75 .75 0 0 1-.6 .6 .75 .75 0 0 1-.8-.3l.1-.2M74.8 87.5a.75 .75 0 0 1-.6 .6 .75 .75 0 0 1-.8-.4l.1-.1-.1 .1a.78 .78 0 0 0 .8 .6 .78 .78 0 0 0 .7-.6l-.1-.1M74.8 87.7v.4M74.8 87.6a.79 .79 0 0 1-1.4 .1M74.8 87.4a.75 .75 0 0 1-.6 .5 .75 .75 0 0 1-.8-.4M74.8 86.1a.8 .8 0 0 1-1.2 .3M74.9 87.1a.8 .8 0 0 1-1.5 .1M74.9 86.8a.8 .8 0 0 1-1.5 .2"/>
<path d="M74.9 86.6a.79 .79 0 0 1-.7 .5 .79 .79 0 0 1-.8-.4M74.9 86v.1M74.9 87.3v.1M74.9 87.6h.1M74.9 87.8l-.1 .2M75 97.1a.93 .93 0 0 0-.9 .6 .93 .93 0 0 0 .2 .9M75 97.2v-.1a.88 .88 0 0 0-.8 .6 .88 .88 0 0 0 .2 .9M75.2 97.2a.97 .97 0 0 0-.7 1.5M75.2 97.2v.1M75.3 97.3h-.1a.96 .96 0 0 0-.7 1.4l.1 .1M75.4 97.4a.95 .95 0 0 0-.7 1.5M75.5 97.5l-.1-.1a1 1 0 0 0-.7 1.5h.1"/>
<path d="M75.6 97.5a.93 .93 0 0 0-.8 .5 .93 .93 0 0 0 .1 1M75.7 97.6l-.1-.1a.88 .88 0 0 0-.8 .6 .88 .88 0 0 0 .2 .9M75.8 99.5h.1M75.9 97.6a.93 .93 0 0 0-.8 1.5M76 97.7l-.1-.1a.96 .96 0 0 0-.8 1.5l.1 .1M76.1 97.8a.93 .93 0 0 0-.8 .5 .93 .93 0 0 0 .1 1M76.2 97.9l-.1-.1a.91 .91 0 0 0-.8 .5 .91 .91 0 0 0 .2 1M76.3 97.9a.99 .99 0 0 0-.7 1.5M76.3 98.2l.5-.1a1.01 1.01 0 0 0-.8 1.5 1.06 1.06 0 0 1 .3-1.4zM76.4 87.8v1.4M76.4 98l-.1-.1a.88 .88 0 0 0-.8 .6 .88 .88 0 0 0 .2 .9M76.5 81.9a.5 .5 0 0 1 .7-.1 .5 .5 0 0 1 0 .8 .69 .69 0 0 1-.4 .6 .69 .69 0 0 1-.7-.1v-.6z"/>
<path d="M76.5 98.5a.97 .97 0 0 1 1.6-.3 1.69 1.69 0 0 1-.2 1.8 1.69 1.69 0 0 1-1.7 .6 1.73 1.73 0 0 1 .3-2.1zM76.6 98a.92 .92 0 0 0-.9 .5 .92 .92 0 0 0 .1 1M76.6 98.1v-.1a.96 .96 0 0 0-.8 1.5l.2 .1M77.1 81.7a1.14 1.14 0 0 1-.9 1.5M77.3 99.9l.2 .2M77.3 99.8v.1M77.4 99.1a.45 .45 0 0 1 .7-.2 .45 .45 0 0 1 .1 .7 .71 .71 0 0 1-1.1 .6v-.5zM77.4 99.6l-.1 .1M77.4 99.6l.5 .2M77.5 99.2l-.1 .4M77.7 99.2l.3 .1M77.8 99.1l.2 .2"/>
<path d="M77.8 99.1a.69 .69 0 0 0-.5 .8M77.8 99.1l-.2 .1M77.9 99.8l-.4 .3M77.9 97.9a1.09 1.09 0 0 0-1.5 .6 1.74 1.74 0 0 0-.3 2l.2 .2M78 99.3l-.1 .5M85.9 88.8h.1M86.1 87.3l-.4 .3-.1 .6M86.3 87.3v-.1a.92 .92 0 0 0-.5 1.5M86.6 87.3a.9 .9 0 0 0-.8 .5 .9 .9 0 0 0 .1 1M86.7 87.3h-.1a.88 .88 0 0 0-.8 .5 .88 .88 0 0 0 .2 1M86.9 87.4h.1M86.9 87.4a.95 .95 0 0 0-.8 1.5"/>
<path d="M87 87.5a.85 .85 0 0 0-1 .4 .85 .85 0 0 0 .1 1h.2M87 89.4h.1M87.1 87.5a.95 .95 0 0 0-.7 1.5M87.2 87.6l-.1-.1a1 1 0 0 0-.7 1.5h.1M87.2 89.5h.1M87.3 87.7a.91 .91 0 0 0-.8 .5 .91 .91 0 0 0 .1 .9M87.4 87.7h-.1a.88 .88 0 0 0-.8 .5 .88 .88 0 0 0 .2 1M87.6 87.8a.95 .95 0 0 0-.8 1.5M87.6 87.9a.86 .86 0 0 0-.9 .4 .86 .86 0 0 0 .1 1h.1M87.8 87.9a.92 .92 0 0 0-.9 .5 .92 .92 0 0 0 .1 1M87.8 88v-.1a1 1 0 0 0-.8 1.5h.2M88 88.1a.9 .9 0 0 0-.9 .4 .9 .9 0 0 0 .1 1"/>
<path d="M88.1 88.1h-.1a.88 .88 0 0 0-.8 .5 .88 .88 0 0 0 .2 1M88.2 90.1h.1M88.2 88.2a.95 .95 0 0 0-.7 1.5M88.2 88.2h.1M88.3 88.3a.86 .86 0 0 0-.9 .4 .86 .86 0 0 0 .1 1h.1M88.4 88.3a.93 .93 0 0 0-.8 .5 .93 .93 0 0 0 .1 1M88.5 88.4l-.1-.1a.91 .91 0 0 0-.8 .6 .91 .91 0 0 0 .2 1M88.7 88.4a.97 .97 0 0 0-.8 1.5M88.8 88.5l-.1-.1a.88 .88 0 0 0-.9 .6 .88 .88 0 0 0 .3 1M88.8 90.5h.1M88.9 88.5a.94 .94 0 0 0-.8 .6 .94 .94 0 0 0 .1 1M89 88.7a.86 .86 0 0 0-.9 .4 .86 .86 0 0 0 .1 1h.1"/>
<path d="M89.1 88.7a.93 .93 0 0 0-.8 .5 .93 .93 0 0 0 .1 1M89.2 88.8l-.1-.1a.91 .91 0 0 0-.8 .6 .91 .91 0 0 0 .2 .9M89.3 88.8a.97 .97 0 0 0-.7 1.5M89.3 88.8h.1M89.4 88.9l-.1-.1a.88 .88 0 0 0-.8 .6 .88 .88 0 0 0 .2 .9M89.5 90.8h.1M89.5 88.9a.95 .95 0 0 0-.7 1.6M89.5 88.9h.1M89.6 89a.86 .86 0 0 0-.9 .5 .86 .86 0 0 0 .1 1h.2M89.7 89.1a.93 .93 0 0 0-.8 .5 .93 .93 0 0 0 .2 1M89.7 89.1h.1M89.9 89.2l-.1-.1a.91 .91 0 0 0-.8 .6 .91 .91 0 0 0 .2 .9"/>
<path d="M90 89.2a.95 .95 0 0 0-.7 1.5M90.1 89.3l-.1-.1a.96 .96 0 0 0-.7 1.5h.1M90.2 89.3a.94 .94 0 0 0-.8 .6 .94 .94 0 0 0 .1 .9M90.3 89.4a.86 .86 0 0 0-.9 .4 .86 .86 0 0 0 .1 1l.1 .1M90.5 89.5a.93 .93 0 0 0-.9 .5 .93 .93 0 0 0 .1 1M90.5 89.6v-.1a.91 .91 0 0 0-.8 .5 .91 .91 0 0 0 .2 1M90.7 89.6a.95 .95 0 0 0-.7 1.5M90.8 89.7l-.1-.1a.98 .98 0 0 0-.7 1.5h.1M90.9 89.7a.94 .94 0 0 0-.7 1.5M91 89.8a.84 .84 0 0 0-.9 .4 .84 .84 0 0 0 .1 1l.1 .1M91.1 90a.81 .81 0 0 1 .8-.5 .81 .81 0 0 1 .7 .6 1.71 1.71 0 0 1-2 2.2 1.87 1.87 0 0 1 .5-2.3zM91.1 89.9h.1"/>
<path d="M91.1 89.9a1.01 1.01 0 0 0-.8 1.4M91.1 89.9a.99 .99 0 0 0-.8 1.4M91.6 91.6l.3 .2M91.6 91.5v.1M91.7 90.9l.1-.1a.43 .43 0 0 1 .7-.2 .43 .43 0 0 1 0 .7 .7 .7 0 0 1-.3 .6 .7 .7 0 0 1-.7 0l-.1-.3zM91.8 91.3l-.2 .1M91.8 91.3l.5 .2M91.9 90.9l-.1 .4M92.1 90.8l.3 .3M92.1 90.8a.77 .77 0 0 0-.5 .8M92.1 90.8l-.1 .1M92.3 89.6a1.05 1.05 0 0 0-1.5 .6 1.48 1.48 0 0 0-.1 2.2"/>
<path d="M92.3 91.5l-.4 .3M92.4 91.1l-.1 .4M46.8 103.7a2.18 2.18 0 0 0 3.2 1.5l.8-.5 .4-.9M46.8 103.7a1.74 1.74 0 0 0 1.9 1.3 2.12 2.12 0 0 0 2.5-1.3M46.8 102.3v1.4M48.3 100.6v.1M48.3 100.9v.1M48.3 101.2h.1M48.3 101.4v.1M48.3 101.7h.1M48.3 102h.1M48.3 102.2h.1"/>
<path d="M48.4 102.4l.1 .3M48.4 101.1a1.46 1.46 0 0 0-1.6 1.5 2.87 2.87 0 0 0 4.3 .1 1.12 1.12 0 0 0-1-1.5l-.4-.1M48.6 100.1a.43 .43 0 0 1 .5-.1 .43 .43 0 0 1 .3 .4l-.5 .1-.4-.2zM48.7 100.1l-.2 .3-.1-.1 .2-.1M49.3 100.1l.2 .1a.61 .61 0 0 1-.5 .6 .61 .61 0 0 1-.7-.4l.2-.2M49.5 100.3l.2 .2a.73 .73 0 0 1-.7 .5 .73 .73 0 0 1-.7-.5h.1M49.7 100.7a.69 .69 0 0 1-.7 .6 .69 .69 0 0 1-.7-.5M49.7 100.9a.69 .69 0 0 1-.6 .6 .69 .69 0 0 1-.8-.4M49.7 101.2a.69 .69 0 0 1-.7 .6 .69 .69 0 0 1-.7-.5M49.7 101.5a.7 .7 0 0 1-.7 .5 .7 .7 0 0 1-.7-.4M49.7 101.7a.69 .69 0 0 1-.6 .6 .69 .69 0 0 1-.8-.5M49.7 102a.69 .69 0 0 1-.7 .6 .69 .69 0 0 1-.7-.5 .59 .59 0 0 0 .2 .6 .59 .59 0 0 0 .7 .1l.5-.3-.1-.4"/>
<path d="M49.7 102.2v.3l-.3 .2M49.7 102.6l-.2 .1M49.7 102.3l-.1 .3M49.7 102.1a.76 .76 0 0 1-.6 .5 .76 .76 0 0 1-.8-.4M49.7 101.8a.79 .79 0 0 1-1.4 .2M49.7 101.6a.79 .79 0 0 1-1.4 .1M49.7 101.4a.81 .81 0 0 1-1.4 .1M49.7 101.1a.79 .79 0 0 1-1.4 .1M49.7 100.8a.78 .78 0 0 1-1.4 .2M49.7 100.5a.79 .79 0 0 1-1.4 .2M49.7 101v.1M49.7 101.3v.1"/>
<path d="M49.7 101.6h.1M49.7 101.8h.1M51.2 102.3v1.4"/>
</g>
<path d="M135.2 30.3v.4M136.8 24.6h-3.3M44.5 51.3v.1M44.6 56.3v4.7M45.7 51.9a2.11 2.11 0 0 1-2.8-.5v-.1M46.1 51.2l-.1 .4-.3 .3" fill="none" stroke="#000" stroke-width=".2" stroke-dasharray="6.3 1.3 1.3 1.3 1.3 1.3"/>
<path d="M135.2 36.9l.3 22.3" fill="none" stroke="#000" stroke-width=".2" stroke-dasharray="6.3 1.3 1.3 1.3 1.3 1.3" stroke-dashoffset="4.7"/>
<path d="M44.6 66.6l.2 13.4" fill="none" stroke="#000" stroke-width=".2" stroke-dasharray="6.3 1.3 1.3 1.3 1.3 1.3" stroke-dashoffset="2.9"/>
<g font-size="8.5">
<text x="198.9" y="195.5">A</text>
<text x="209.7" y="195.4">Base_assy</text>
</g>
<g font-size="8.1">
<text x="67.6" y="8.9">2</text>
<text x="207.3" y="8.9">1</text>
<text x="4.4" y="56.2">B</text>
<text x="270.4" y="56.2">B</text>
<text x="3.7" y="164.1">A</text>
<text x="269.7" y="164.1">A</text>
<text x="67.6" y="212.4">2</text>
<text x="207.3" y="212.4">1</text>
</g>
<text font-size="6.3" x="203.6" y="172.9">Double - Pendulum</text>
<text font-size="4.9" x="199.3" y="178.1">Designer: Douglas Hutchings</text>
<g font-size="4.7">
<text x="222.6" y="136.1">8-32 x .75&quot;</text>
<text x="158.6" y="138.3">5</text>
<text x="166.4" y="138.3">92949A197</text>
<text x="217.7" y="140.6">Stainless BHCS</text>
<text x="259.2" y="138.3">2</text>
</g>
<g font-size="4.2">
<text x="155.5" y="96.9">ITEM</text>
<text x="155.9" y="101">NO.</text>
<text x="175.2" y="99">PART NUMBER</text>
<text x="220.3" y="99">DESCRIPTION</text>
<text x="256" y="99">QTY.</text>
<text x="158.8" y="107.4">1</text>
<text x="166.4" y="107.4">Base</text>
<text x="259.4" y="107.4">1</text>
<text x="158.8" y="114.8">2</text>
<text x="166.4" y="114.8">Plate</text>
<text x="259.4" y="114.8">1</text>
<text x="158.8" y="122.1">3</text>
<text x="166.4" y="122.1">9541K8</text>
<text x="221" y="122.1">Rubber Foot</text>
<text x="259.4" y="122.1">4</text>
<text x="158.8" y="129">4</text>
<text x="166.4" y="129">1155_battery_holder</text>
<text x="259.4" y="129">1</text>
<text x="158.8" y="148.6">6</text>
<text x="166.4" y="148.6">93135A353</text>
<text x="216.9" y="146.5">8-32 x 1/2&quot; Nylon</text>
<text x="259.4" y="148.6">2</text>
<text x="229.6" y="150.7">bolt</text>
</g>
<g font-size="3.4">
<text x="197.8" y="166">TITLE:</text>
<text x="198.7" y="188.1">SIZE</text>
<text x="207.5" y="188.1">DWG. NO.</text>
<text x="256.5" y="188.2">REV</text>
<text x="198.8" y="201.7">SCALE: 1:2.5</text>
<text x="217.7" y="201.8">WEIGHT: lb</text>
<text x="244.5" y="201.7">SHEET 1 OF 1</text>
</g>
<text font-size="3" x="25" y="197.6">SOLIDWORKS Educational Product. For Instructional Use Only</text>
<text font-size="2.4" x="119.8" y="156.2">UNLESS OTHERWISE SPECIFIED:</text>
<g font-size="2.2">
<text x="119.5" y="161.8">DIMENSIONS ARE IN INCHES</text>
<text x="154.8" y="161.4">DRAWN</text>
<text x="175.4" y="156.6">NAME</text>
<text x="187.9" y="156.7">DATE</text>
<text x="119.5" y="164.4">TOLERANCES:</text>
<text x="119.5" y="167.1">FRACTIONAL</text>
<text x="154.9" y="166.3">CHECKED</text>
<text x="119.5" y="172.4">TWO PLACE DECIMAL</text>
<text x="119.5" y="169.7">ANGULAR: MACH</text>
<text x="141.3" y="169.7">BEND</text>
<text x="146" y="172.4">.010</text>
<text x="149.6" y="169.7">2</text>
<text x="154.8" y="171">ENG APPR.</text>
<text x="119.5" y="175">THREE PLACE DECIMAL</text>
<text x="145.8" y="175">.005</text>
<text x="154.9" y="175.7">MFG APPR.</text>
<text x="154.9" y="180.4">Q.A.</text>
<text x="154.9" y="184.6">COMMENTS:</text>
</g>
<g font-size="2.1">
<text x="121" y="195.6">Debur All Holes &amp; Sharp Edges</text>
<text x="123.1" y="201.6">DO NOT SCALE DRAWING</text>
</g>
<g font-size="2">
<text x="119.2" y="180.6">INTERPRET GEOMETRIC</text>
<text x="119.2" y="183.1">TOLERANCING PER:</text>
<text x="119.1" y="186.7">MATERIAL</text>
<text x="119.1" y="193.5">FINISH</text>
</g>
</svg>
